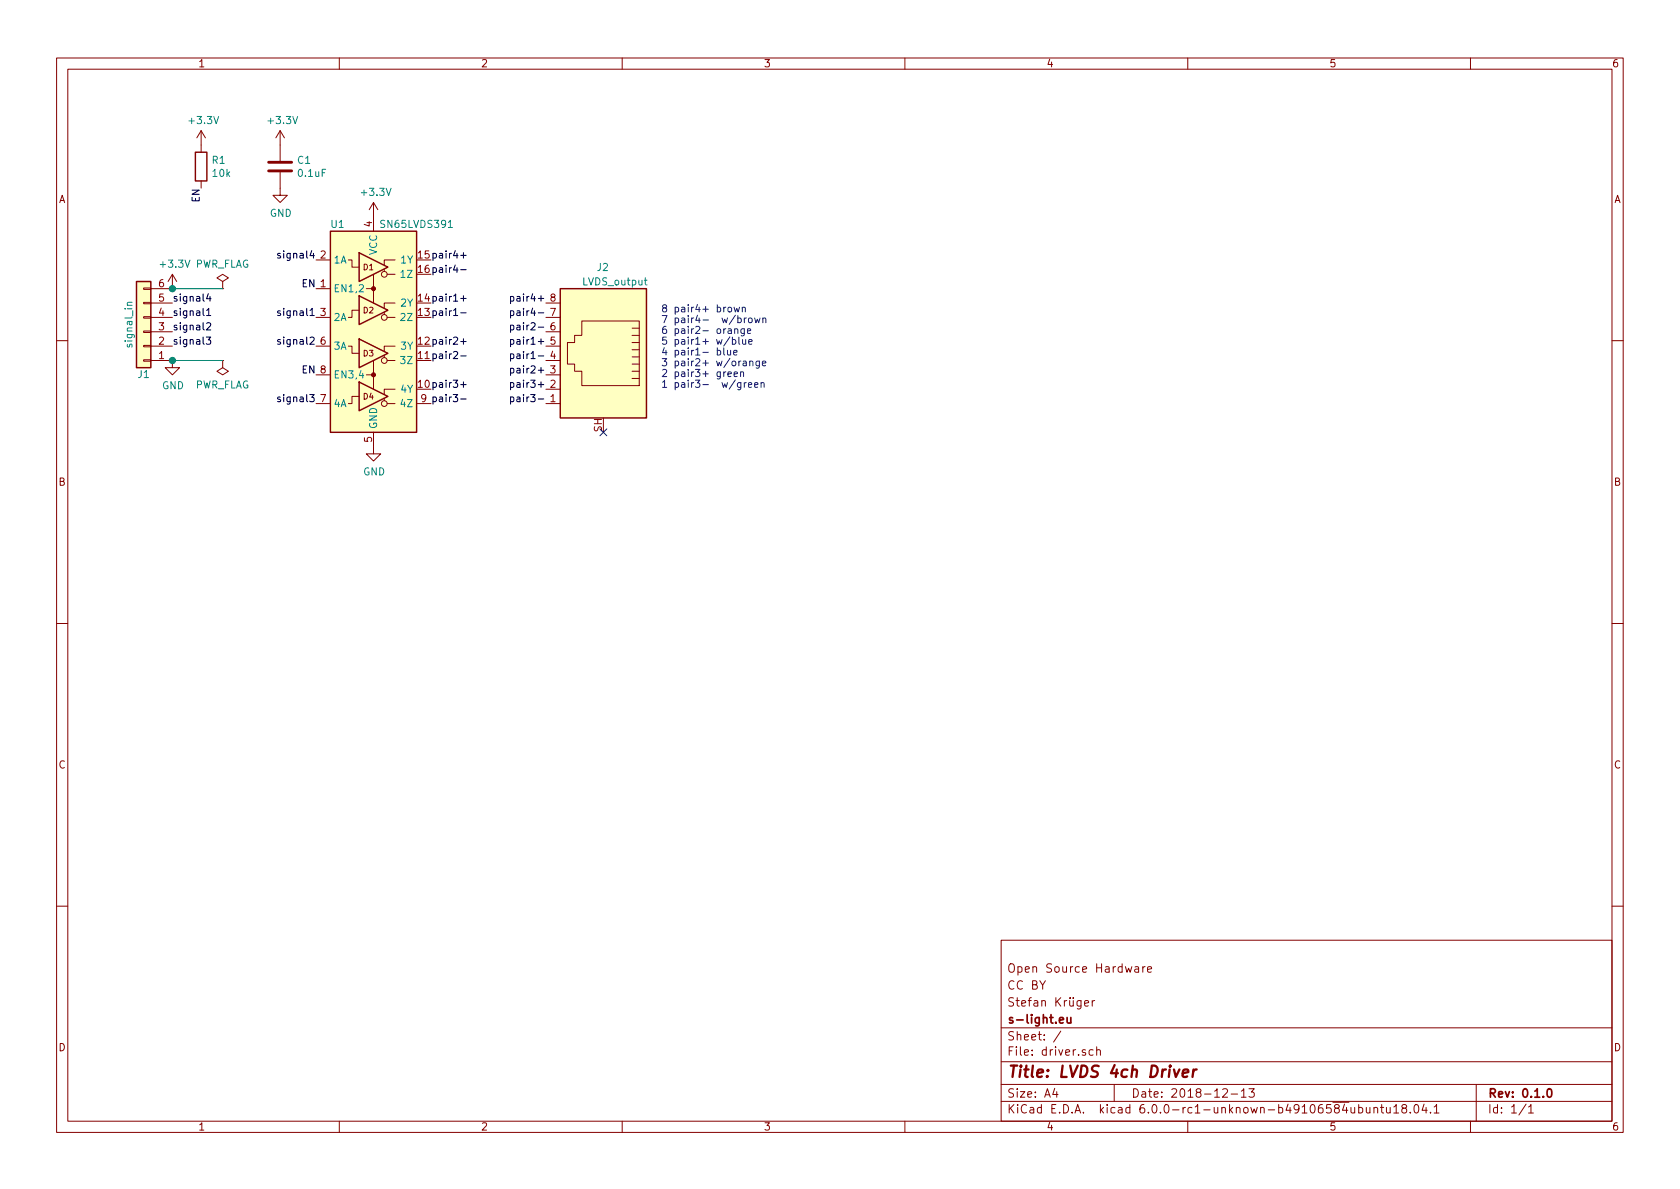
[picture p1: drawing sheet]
<svg xmlns="http://www.w3.org/2000/svg" width="297mm" height="210mm" viewBox="0 0 297 210" stroke-linecap="round" stroke-linejoin="round" font-family="sans-serif">
<g fill="none" stroke="#840000" stroke-width=".18">
<path d="M10 10.3h277v189.9h-277zM12 12.2h273v186.1h-273zM60 10.3v1.9M110 10.3v1.9M160 10.3v1.9M210 10.3v1.9M260 10.3v1.9M35.6 23.1v3.8M35.6 32v1.3M35.6 23.1l-.8 1.3M35.6 23.1l.7 1.3M49.5 30.5v4h1.3l-1.3 1.3-1.2-1.3h1.2"/>
<path d="M49.5 23.1v5.3M49.5 23.1l-.7 1.3M49.5 23.1l.8 1.3M66 35.8v5.1M66 35.8l-.7 1.3M66 35.8l.8 1.3M25.4 50.9h1.3v.3h-1.3zM25.4 53.5h1.3v.2h-1.3zM25.4 56h1.3v.3h-1.3zM25.4 58.5h1.3v.3h-1.3zM26.7 56.1h3.8M26.7 58.7h3.8"/>
<path d="M26.7 53.6h3.8M30.5 48.5v2.5h-3.8M30.5 48.5l-.8 1.3M30.5 48.5l.7 1.3M39.4 49.8l-1-.7 1-.6 1 .6-1 .7v1.2M39.4 51h.1M55.9 56.1h2.5M55.9 51h2.5M55.9 46h2.5M61.6 46h.6v1.2h1.3M63.5 54.9h-1.3v1.2h-.6M66 48.5v2.5h-1.2"/>
<path d="M66 51v2.6M67.9 47.6v.4M67.9 55.2v.4M68.5 56.1h1.3M68.5 48.5h1.3M69.8 53.6h-1.9v.9M69.8 46h-1.9v.9M96.5 56.1h2.6M96.5 58.7h2.6M96.5 53.6h2.6M102.9 56.8h10.1v11.4h-10.1v-2.5h-1.3v-1.3h-1.3v-3.8h1.3v-1.3h1.3zM111.8 59.3h1.2"/>
<path d="M111.8 58h1.2M10 60.2h2M25.4 61.1h1.3v.2h-1.3zM25.4 63.6h1.3v.3h-1.3zM26.7 63.7h3.8v1.3h1.2l-1.2 1.3-1.3-1.3h1.3M26.7 61.2h3.8M39.4 63.7v1.3l1 .7-1 .6-1-.6 1-.7M39.4 63.7h.1M55.9 71.4h2.5M55.9 61.2h2.5M55.9 66.3h2.5M61.6 61.2h.6v1.3h1.3"/>
<path d="M63.5 70.1h-1.3v1.3h-.6M66 63.7v2.6h-1.2M66 76.4v3.9h1.3l-1.3 1.2-1.2-1.2h1.2M66 66.3v2.5M67.9 62.9v.3M67.9 70.5v.4M68.5 71.4h1.3M68.5 63.7h1.3M69.8 68.8h-1.9v.9M69.8 61.2h-1.9v.9M73.7 71.4h2.5M96.5 71.4h2.6"/>
<path d="M96.5 63.7h2.6M96.5 61.2h2.6M96.5 66.3h2.6M96.5 68.8h2.6M111.8 66.9h1.2M111.8 65.7h1.2M111.8 64.4h1.2M111.8 63.1h1.2M111.8 61.8h1.2M111.8 60.6h1.2M285 60.2h2M10 110.3h2"/>
<path d="M285 110.3h2M10 160.2h2M177 166.3h108v32h-108zM191.8 177.4l.7-.1-.1-.3-.4-.1-.2 .2v.7h.6M193.1 176.9v1M193.5 176.9l-.4 .3M200.7 171h.6v.9M201.3 171.3l-.5 .1-.2 .2 .2 .3h.5M202.1 170.9v1M202.5 170.9l-.4 .2v.1M202.9 171.4l.7-.1v-.3l-.5-.1-.2 .2 .1 .8h.6M285 160.2h2"/>
<path d="M60 198.3v1.9M110 198.3v1.9M160 198.3v1.9M177 194.8h108M177 191.8h108M177 187.8h108M177 181.8h108M186.5 192.5l-.4 1h1M186.8 193v1M187.6 182.3l-1.3 2M193.3 185.7l-.5-.1-.2 .3 .1 .6h.6M193.9 185.7h.1a.37 .37 0 0 1 .6 .1v.8"/>
<path d="M193.9 185.1v1.5M197 191.8v3M210 198.3v1.9M216.2 192.7l.2-.2h.4l.2 .5-.9 1h.9M217.7 193.5h1.1M219.5 193l.4-.5v1.5M219.5 194h.8M220.8 192.5h1l-.5 .6 .4 .1v.7l-.2 .1-.7-.1M238.9 195.8v.8a.39 .39 0 0 0 .6 .1M239.5 195.8v1M240.2 195.9l.4-.1 .3 .3v.6l-.3 .1-.4-.1M240.2 195.3v1.5"/>
<path d="M241.6 195.8l.1 .9 .3 .1 .2-.1M242.2 195.8v1M242.9 196l.1-.1a.37 .37 0 0 1 .6 .1v.8M242.9 195.8v1M244.1 195.8h.6M244.3 195.3v1.3l.4 .2M245.1 195.8v.8a.39 .39 0 0 0 .7 .1M245.8 195.8v1M246.4 195.8l.5-.5v1.5M246.4 196.8h.9M248.1 196l-.2-.3v-.2l.2-.2 .5 .1 .1 .2-.1 .2-.6 .2a.48 .48 0 0 0-.1 .7l.2 .1 .5-.1a.48 .48 0 0 0-.2-.7M249.4 196.7v.1"/>
<path d="M250.2 195.4l.3-.1a.94 .94 0 0 1 0 1.5h-.1a1 1 0 0 1-.2-1.4zM251.8 195.2l-.4 1.1h.9M252.1 195.8v1M252.9 196.7v.1M253.6 195.8l.4-.5v1.5M253.6 196.8h.8M260 198.3v1.9M261 191.8v6.5M269.8 195.2l-1.2 2M270.3 195.8l.4-.5v1.5M270.3 196.8h.8"/>
<circle cx="67.9" cy="56.1" r=".51"/>
<circle cx="67.9" cy="48.5" r=".51"/>
<circle cx="67.9" cy="63.7" r=".51"/>
<circle cx="67.9" cy="71.4" r=".51"/>
</g>
<path d="M188.7 179.9v.8a.39 .39 0 0 0 .6 .1M189.3 179.9v1M187.3 180.4l.7-.1v-.3l-.5-.1-.2 .2 .1 .7h.6M273.7 192.6l.3-.1a.94 .94 0 0 1 0 1.5h-.1a1 1 0 0 1-.2-1.4z" fill="none" stroke="#840000" stroke-width=".3"/>
<path d="M209.1 189.8l1-.2v-.4h-.8l-.2 1 .2 .2 .6-.1M211 189.1l-.2 1.3M211.6 189.1a.54 .54 0 0 0-.6 .4" fill="none" stroke="#840000" stroke-width=".41"/>
<g fill="#ffffc2" stroke="#ffffc2" stroke-width=".18">
<path d="M58.4 40.9h15.3v35.5h-15.3z"/>
<path d="M99.1 51h15.2v22.9h-15.2z"/>
<path d="M24.1 49.8h2.6v15.2h-2.6z"/>
</g>
<path d="M34.5 26.9h2.1v5.1h-2.1zM24.1 49.8h2.6v15.2h-2.6zM58.4 40.9h15.3v35.5h-15.3zM63.5 59.9l5.1 2.6-5.1 2.5zM63.5 52.3l5.1 2.6-5.1 2.5zM63.5 44.7l5.1 2.5-5.1 2.6zM99.1 51h15.2v22.9h-15.2zM63.5 67.6l5.1 2.5-5.1 2.5z" fill="none" stroke="#840000" stroke-width=".25"/>
<g fill="#840000" stroke="#840000" stroke-width=".18">
<circle cx="66" cy="66.3" r=".36"/>
<circle cx="66" cy="51" r=".36"/>
</g>
<path d="M23.3 53.5h-.7l-.1 .3 .1 .2M79.3 40.2h.7M113.9 49.5h.5M114.1 49.1v1.1l.3 .2" fill="none" stroke="#008484" stroke-width=".18"/>
<g fill="none" stroke="#000" stroke-width=".18">
<path d="M36.5 59.6h.8l-.5 .5 .4 .1 .1 .4-.3 .3-.5-.1M36.5 57.2l.5-.1 .3 .3-.8 .9h.8M36.5 54.9l.4-.4v1.3M36.5 55.8h.8M36.8 51.9l-.3 .9h.8M37.1 52.4v.9M49.6 44.9l-.3-.1-.2 .2v.2l.5 .1v.3h-.5M49.6 55h-.3l-.2 .1v.2l.5 .1v.3h-.5M81.5 55.3h.9M81.5 52.8h.9M81.5 47.7h.9M81.5 45.2h.9"/>
<path d="M81.9 44.7v.9M81.9 52.3v1M81.9 59.9v1M90.3 57.6l.3-.1 .3 .2-.1 .6h-.5M90.3 55h.3l.3 .2-.1 .5h-.5M90.3 52.5l.3-.1 .3 .2-.1 .6h-.5M90.3 52.4v1.3M90.3 55v1.2M90.3 57.5v1.3M49.6 70.3l-.3-.1-.2 .2v.2l.5 .1v.3h-.5M49.6 60.1l-.3-.1-.2 .2v.2l.5 .1v.3h-.5M81.5 70.6h.9"/>
<path d="M81.5 68h.9M81.5 62.9h.9M81.5 60.4h.9M81.9 67.5v1M90.3 70.3l.3-.1 .3 .2-.1 .6h-.5M90.3 67.7h.3l.3 .2-.1 .5h-.5M90.3 65.2l.3-.1 .3 .2-.1 .6h-.5M90.3 62.6h.3l.3 .2-.1 .6h-.5M90.3 60.1l.3-.1 .3 .3-.1 .5h-.5M90.3 60v1.3M90.3 62.6v1.2M90.3 65.1v1.3"/>
<path d="M90.3 67.7v1.2M90.3 70.2v1.3"/>
</g>
<g fill="none" stroke="#0000c2" stroke-width=".18">
<path d="M128.8 54.5l.1-.2 .4 .2 .1 .4-.2 .2-.3 .1-.1-.2zM129.5 59.6v1.3M129.8 54.3l.2 .9 .3-.6 .2 .6 .3-.9M129.9 58.3l.2-.2 .3 .1 .1 .8M129.9 58.1v.9M130.5 56.3l.3-.1 .3 .3-.2 .5h-.4M130.6 59.6v1.1l.2 .2M131.2 54.5l.2-.2 .3 .1 .1 .8M131.2 54.3v.9M131.6 58.1l-.1 1.2-.1 .1-.3-.1M131.6 58.2l-.4-.1-.2 .3 .1 .5h.5M131.6 56.2v.9"/>
<path d="M132 56.2l-.4 .3M132.2 58.5l.5-.1v-.2l-.4-.1-.1 .2v.6h.5M132.4 56.3l.3-.1 .3 .3-.1 .5-.3 .1-.2-.2zM133.4 56.2l.3 .9 .2-.6 .2 .6 .3-.9M134.9 56.4l.2-.2 .3 .1v.8M134.9 56.2v.9M126.8 62l.4-.1 .2 .3-.1 .5h-.5M128 61.5v1.1l.1 .2M128.6 61.9l.1 .8 .3 .1 .2-.1M128.7 66.2l.6-.1-.1-.3h-.3l-.2 .1 .1 .6h.4M129.2 61.9v.9M129.5 60.1l.3-.1 .3 .3-.1 .5h-.5"/>
<path d="M129.7 62.4l.6-.2v-.2l-.4-.1-.2 .2 .1 .6h.5M129.8 66.2l.6-.1-.1-.3h-.3l-.2 .1v.6h.5M130.9 65.9l.2-.1h.3l.1 .8M130.9 65.8v.8M131 67.7l-.1 1.1-.1 .1h-.3M131 67.7h-.4l-.2 .2 .1 .5h.5M131.3 60l.1 .8 .2 .1 .3-.1M131.4 63.9h.5l.1 .8M131.6 67.7v.8M131.9 60v.9M132 64.2h-.5l-.1 .2v.2h.6M132 67.7l-.4 .2"/>
<path d="M132.3 68.1l.6-.1v-.3h-.4l-.2 .1 .1 .6h.5M132.4 60.4l.6-.1-.1-.2-.3-.1-.2 .2v.6h.5M132.6 64l.1-.2 .3 .1 .1 .8M132.6 63.8v.9M133.4 68.1l.6-.1v-.3h-.4l-.2 .1 .1 .6h.5M134.3 63.8v1.1l-.3 .2-.3-.1M134.3 63.9l-.4-.1-.2 .3 .1 .5h.5M134.6 67.8l.1-.1h.4v.8M134.6 67.7v.8M134.8 64.3l.6-.1v-.3l-.4-.1-.2 .2 .1 .6h.5"/>
</g>
<path d="M106.1 75.8l1.2 1.3M107.3 75.8l-1.2 1.3" fill="none" stroke="#000084" stroke-width=".18"/>
<path d="M47.5 30.2h4.1M47.5 28.7h4.1" fill="none" stroke="#840000" stroke-width=".51"/>
<path d="M30.5 51h8.9M30.5 63.7h8.9" fill="none" stroke="#008400" stroke-width=".18"/>
<g fill="#008400" stroke="#008400" stroke-width=".25">
<circle cx="30.5" cy="51" r=".51"/>
<circle cx="30.5" cy="63.7" r=".51"/>
</g>
<text font-size="2.8" fill="#840000" x="178" y="190.5">Title: LVDS 4ch Driver</text>
<g font-size="2.1" fill="#840000">
<text x="178" y="172">Open Source Hardware</text>
<text x="178" y="178">Stefan Krüger</text>
<text x="178" y="175">CC BY</text>
<text x="178" y="184">Sheet: /</text>
<text x="178" y="181">s-light.eu</text>
<text x="178" y="186.7">File: driver.sch</text>
<text x="178" y="196.9">KiCad E.D.A. kicad 6.0.0-rc1-unknown-b49106584ubuntu18.04.1</text>
<text x="178" y="194.1">Size: A4</text>
<text x="200" y="194.1">Date: 2018-12-13</text>
<text x="263" y="194.1">Rev: 0.1.0</text>
<text x="263" y="196.9">Id: 1/1</text>
</g>
<g font-size="1.8" fill="#840000">
<text x="35" y="11.9">1</text>
<text x="85" y="11.9">2</text>
<text x="135" y="11.9">3</text>
<text x="185" y="11.9">4</text>
<text x="235" y="11.9">5</text>
<text x="285" y="11.9">6</text>
<text x="10.4" y="35.9">A</text>
<text x="285.4" y="35.9">A</text>
<text x="65.8" y="40.1" transform="rotate(-90 65.8 40.1)">4</text>
<text x="56.7" y="45.7">2</text>
<text x="28.1" y="53.3">5</text>
<text x="28.1" y="50.8">6</text>
<text x="28.1" y="58.4">3</text>
<text x="28.1" y="55.9">4</text>
<text x="56.7" y="55.9">3</text>
<text x="28.1" y="63.5">1</text>
<text x="28.1" y="61">2</text>
<text x="56.7" y="61">6</text>
<text x="56.7" y="71.1">7</text>
<text x="106.4" y="76.4" transform="rotate(-90 106.4 76.4)">SH</text>
<text x="65.8" y="78.2" transform="rotate(-90 65.8 78.2)">5</text>
<text x="10.4" y="85.9">B</text>
<text x="285.4" y="85.9">B</text>
<text x="10.4" y="135.9">C</text>
<text x="285.4" y="135.9">C</text>
<text x="10.4" y="185.9">D</text>
<text x="285.4" y="185.9">D</text>
<text x="35" y="199.9">1</text>
<text x="85" y="199.9">2</text>
<text x="135" y="199.9">3</text>
<text x="185" y="199.9">4</text>
<text x="235" y="199.9">5</text>
<text x="285" y="199.9">6</text>
</g>
<g font-size="1.8" fill="#008484">
<text x="33.6" y="21.9">+3.3V</text>
<text x="47.6" y="21.9">+3.3V</text>
<text x="37.5" y="29">R1</text>
<text x="52.7" y="29">C1</text>
<text x="37.7" y="31.3">10k</text>
<text x="52.8" y="31.3">0.1uF</text>
<text x="64.1" y="34.6">+3.3V</text>
<text x="47.7" y="38.3">GND</text>
<text x="58.6" y="40.3">U1</text>
<text x="67.6" y="40.3">SN65LVDS391</text>
<text x="28.5" y="47.3">+3.3V PWR_FLAG</text>
<text x="58.9" y="46.6">1A</text>
<text x="66.7" y="45.1" transform="rotate(-90 66.7 45.1)">VCC</text>
<text x="71" y="46.6">1Y</text>
<text x="105.6" y="47.9">J2</text>
<text x="58.9" y="51.7">EN1,2</text>
<text x="71.1" y="49.1">1Z</text>
<text x="103.1" y="50.5">LVDS_output</text>
<text x="58.9" y="56.8">2A</text>
<text x="71" y="54.2">2Y</text>
<text x="71.1" y="56.8">2Z</text>
<text x="23.4" y="61.2" transform="rotate(-90 23.4 61.2)">signal_in</text>
<text x="58.9" y="61.8">3A</text>
<text x="71" y="61.8">3Y</text>
<text x="71.1" y="64.4">3Z</text>
<text x="24.4" y="66.8">J1</text>
<text x="28.7" y="68.8">GND</text>
<text x="34.4" y="68.7">PWR_FLAG</text>
<text x="58.9" y="66.9">EN3,4</text>
<text x="71" y="69.5">4Y</text>
<text x="58.9" y="72">4A</text>
<text x="66.7" y="75.9" transform="rotate(-90 66.7 75.9)">GND</text>
<text x="71.1" y="72">4Z</text>
<text x="64.2" y="84.1">GND</text>
</g>
<g font-size="1.8">
<text x="35.3" y="35.7" transform="rotate(-90 35.3 35.7)">EN</text>
<text x="49.8" y="45.7">signal4</text>
<text x="74" y="45.7">15pair4+</text>
<text x="30.5" y="53.3">signal4</text>
<text x="53.4" y="50.8">EN 1</text>
<text x="74" y="53.3">14pair1+</text>
<text x="74" y="48.3">16pair4-</text>
<text x="91.3" y="53.3">pair4+ 8</text>
<text x="30.5" y="58.4">signal2</text>
<text x="30.5" y="55.9">signal1</text>
<text x="49.8" y="55.9">signal1</text>
<text x="74" y="55.9">13pair1-</text>
<text x="91.7" y="58.4">pair2- 6</text>
<text x="91.7" y="55.9">pair4- 7</text>
<text x="30.5" y="61">signal3</text>
<text x="49.8" y="61">signal2</text>
<text x="74" y="63.5">11pair2-</text>
<text x="74" y="61">12pair2+</text>
<text x="91.3" y="61">pair1+ 5</text>
<text x="91.7" y="63.5">pair1- 4</text>
<text x="49.8" y="71.1">signal3</text>
<text x="53.4" y="66">EN 8</text>
<text x="74" y="68.6">10pair3+</text>
<text x="74.4" y="71.1">9 pair3-</text>
<text x="91.3" y="68.6">pair3+ 2</text>
<text x="91.3" y="66">pair2+ 3</text>
<text x="91.7" y="71.1">pair3- 1</text>
</g>
<g font-size="1.8" fill="#0000c2">
<text x="116.8" y="55.2">8 pair4+ brown</text>
<text x="116.8" y="57.1">7 pair4- w/brown</text>
<text x="116.8" y="59">6 pair2- orange</text>
<text x="116.8" y="61">5 pair1+ w/blue</text>
<text x="116.8" y="62.9">4 pair1- blue</text>
<text x="116.8" y="64.8">3 pair2+ w/orange</text>
<text x="116.8" y="66.7">2 pair3+ green</text>
<text x="116.8" y="68.6">1 pair3- w/green</text>
</g>
<g font-size="1.4" fill="#840000">
<text x="64.3" y="47.8">D1</text>
<text x="64.3" y="55.4">D2</text>
<text x="64.3" y="63">D3</text>
<text x="64.3" y="70.6">D4</text>
</g>
</svg>
